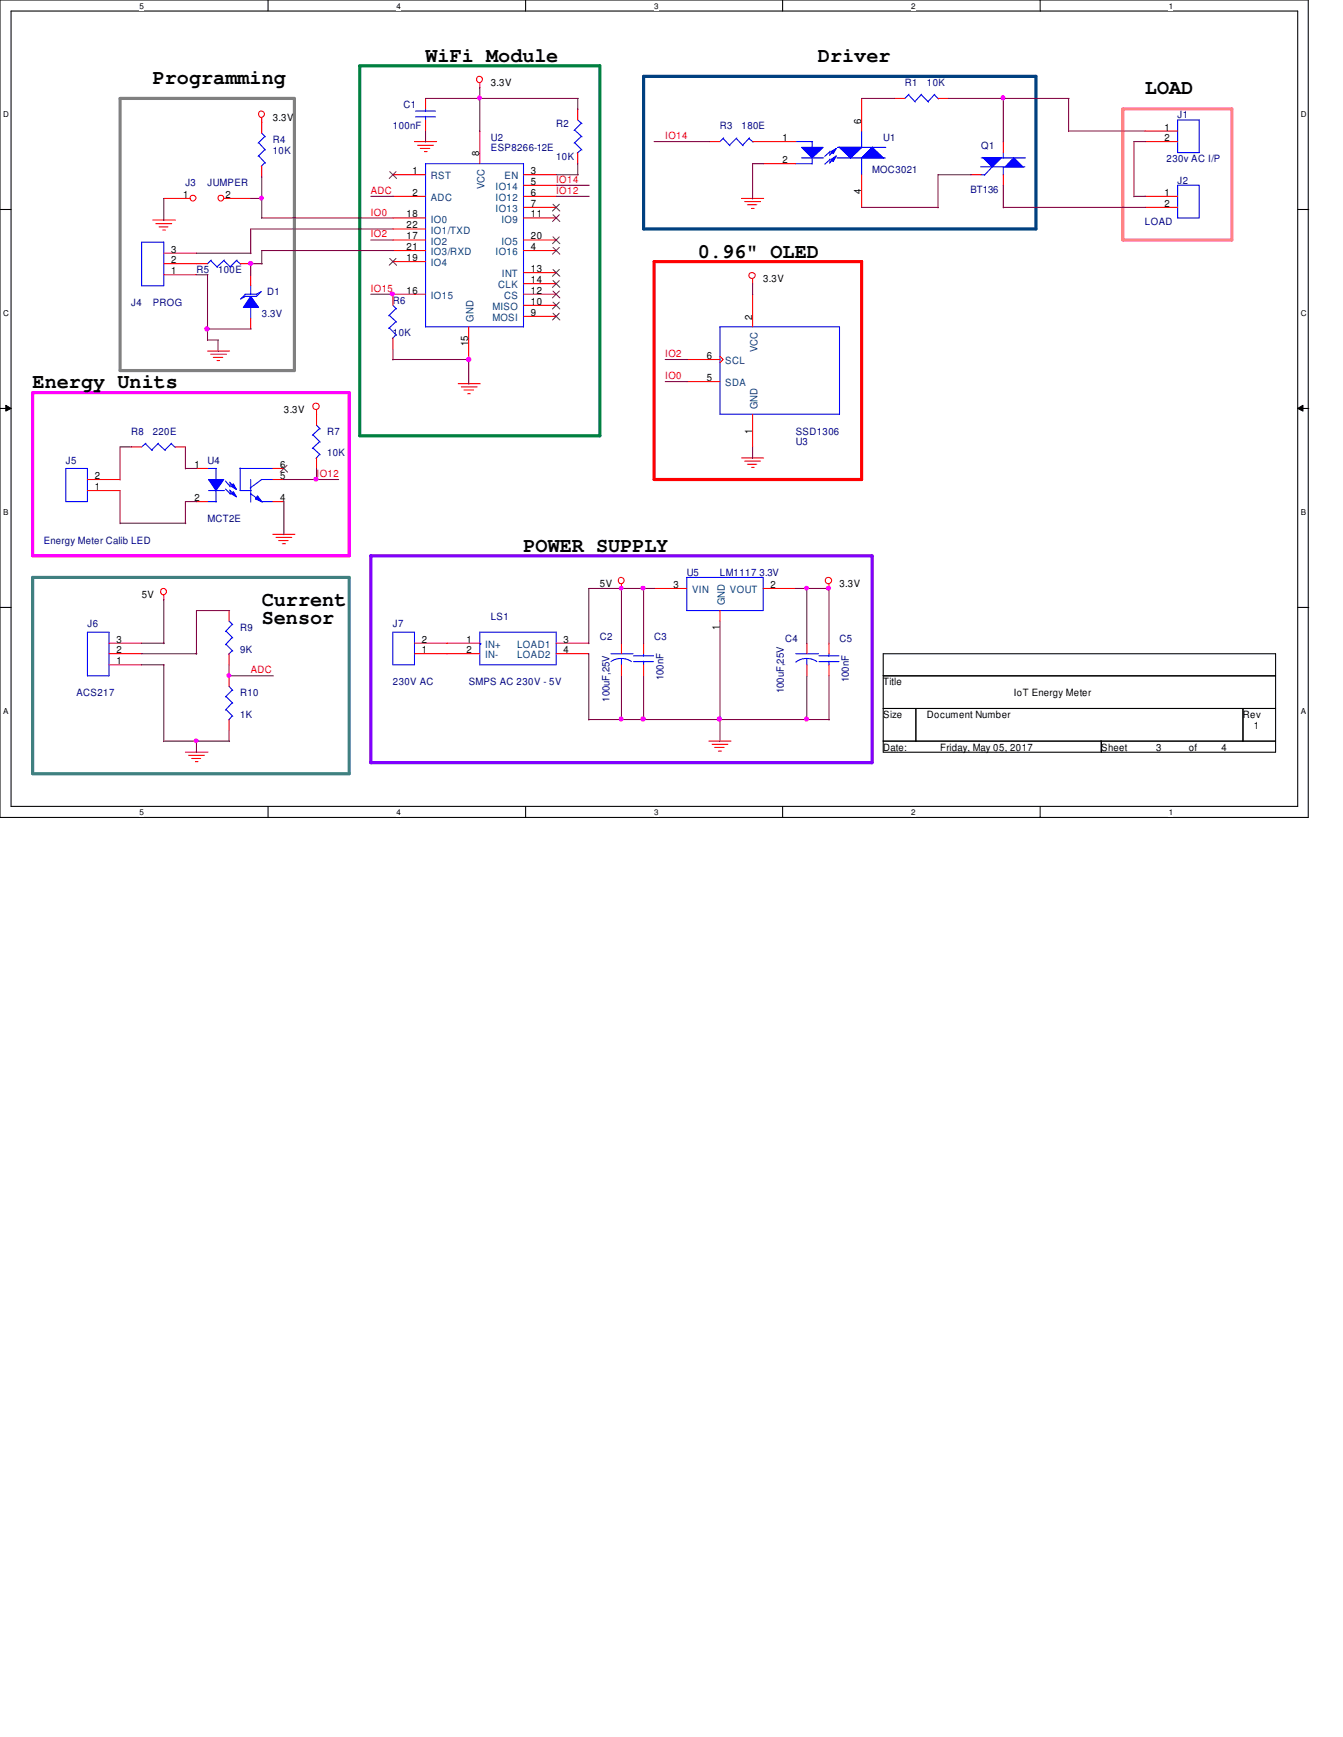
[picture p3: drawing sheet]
<svg xmlns="http://www.w3.org/2000/svg" width="216mm" height="279mm" viewBox="0 0 216 279" stroke-linecap="round" stroke-linejoin="round" font-family="sans-serif">
<path d="M0 0h210.3v131.5h-210.3zM1.8 1.8h206.8v127.9h-206.8z" fill="none" stroke="#000" stroke-width=".17"/>
<g fill="#fff">
<path d="M22.4 .3h.7v1.4h-.7z"/>
<path d="M22.4 130h.7v1.4h-.7z"/>
</g>
<path d="M43.1 0v1.8M43.1 129.7v1.8" fill="none" stroke="#000" stroke-width=".17"/>
<g fill="#fff">
<path d="M63.8 .3h.6v1.4h-.6z"/>
<path d="M63.8 130h.6v1.4h-.6z"/>
</g>
<path d="M84.5 0v1.8M84.5 129.7v1.8" fill="none" stroke="#000" stroke-width=".17"/>
<g fill="#fff">
<path d="M105.2 .3h.6v1.4h-.6z"/>
<path d="M105.2 130h.6v1.4h-.6z"/>
</g>
<path d="M125.8 0v1.8M125.8 129.7v1.8" fill="none" stroke="#000" stroke-width=".17"/>
<g fill="#fff">
<path d="M146.5 .3h.7v1.4h-.7z"/>
<path d="M146.5 130h.7v1.4h-.7z"/>
</g>
<path d="M167.2 0v1.8M167.2 129.7v1.8" fill="none" stroke="#000" stroke-width=".17"/>
<g fill="#fff">
<path d="M187.9 .3h.7v1.4h-.7z"/>
<path d="M187.9 130h.7v1.4h-.7z"/>
<path d="M.5 17.7h.9v1.4h-.9z"/>
<path d="M209.1 17.7h1v1.4h-1z"/>
<path d="M.5 49.6h.9v1.5h-.9z"/>
<path d="M209.1 49.6h1v1.5h-1z"/>
</g>
<path d="M0 33.7h1.8M208.6 33.7h1.8" fill="none" stroke="#000" stroke-width=".17"/>
<g fill="#fff">
<path d="M.5 81.6h.9v1.5h-.9z"/>
<path d="M209.1 81.6h.9v1.5h-.9z"/>
</g>
<path d="M0 65.7h1.8M208.6 65.7h1.8" fill="none" stroke="#000" stroke-width=".17"/>
<path d="M.9 65.2l.9 .5-.9 .4zM208.6 65.7l.9-.5v.9z" fill="#000"/>
<path d="M.9 65.2l.9 .5-.9 .4zM208.6 65.7l.9-.5v.9z" fill="none" stroke="#000" stroke-width=".16"/>
<g fill="#fff">
<path d="M.5 113.6h.8v1.5h-.8z"/>
<path d="M209.1 113.6h.8v1.5h-.8z"/>
</g>
<path d="M0 97.7h1.8M208.6 97.7h1.8M142 105.2h63.1v15.8h-63.1zM142 108.7h63.1M142 114h63.1M142 119.2h63.1M147.2 114v5.2M177 119.2v1.8M199.8 114v5.2" fill="none" stroke="#000" stroke-width=".17"/>
<path d="M57.8 10.6h38.6v59.5h-38.6z" fill="none" stroke="#008040" stroke-width=".51"/>
<path d="M19.3 15.8h28v43.8h-28z" fill="none" stroke="#808080" stroke-width=".51"/>
<path d="M103.5 12.3h63v24.5h-63z" fill="none" stroke="#004080" stroke-width=".51"/>
<path d="M180.5 17.5h17.5v21.1h-17.5z" fill="none" stroke="#ff8080" stroke-width=".51"/>
<path d="M105.2 42.1h33.3v35h-33.3z" fill="none" stroke="#f00" stroke-width=".51"/>
<path d="M59.6 89.4h80.6v33.3h-80.6z" fill="none" stroke="#8000ff" stroke-width=".51"/>
<path d="M5.2 63.2h50.9v26.2h-50.9z" fill="none" stroke="#f0f" stroke-width=".51"/>
<path d="M5.2 92.9h50.9v31.6h-50.9z" fill="none" stroke="#408080" stroke-width=".51"/>
<g fill="none" stroke="#f00" stroke-width=".17">
<path d="M42.1 19v.7M77.1 13.4v.7M24.6 35.4h3.6M25.1 36h2.5M25.6 36.5h1.4M26.2 37h.4M66.6 22.8h3.6M67.1 23.4h2.6M67.6 23.9h1.5M68.2 24.4h.5M119.2 31.9h3.6M119.7 32.4h2.6"/>
<path d="M120.1 32.9h1.6M120.8 33.5h.4M33.4 56.5h3.5M33.9 57h2.5M34.3 57.5h1.5M34.9 58h.4M121 44.9v.8M14.1 78.9h5.2M14.1 77.1h5.2M50.9 66v.7M73.7 61.7h3.5M74.2 62.2h2.5"/>
<path d="M74.6 62.7h1.5M75.2 63.3h.4M119.2 73.7h3.6M119.7 74.2h2.6M120.1 74.7h1.6M120.8 75.2h.4M26.3 95.8v.7M43.9 85.9h3.5M44.4 86.4h2.5M44.8 87h1.5M45.4 87.5h.5M99.9 94v.7"/>
<path d="M133.3 94v.7M114 119.2h3.5M114.5 119.7h2.5M29.8 121h3.6M30.3 121.5h2.6M30.8 122h1.5M31.4 122.5h.4M114.9 120.2h1.5M115.5 120.8h.5"/>
<circle cx="42" cy="18.4" r=".5"/>
<circle cx="77.1" cy="12.8" r=".5"/>
<circle cx="120.9" cy="44.3" r=".5"/>
<circle cx="50.8" cy="65.4" r=".52"/>
<circle cx="26.3" cy="95.2" r=".5"/>
<circle cx="99.8" cy="93.4" r=".5"/>
<circle cx="133.2" cy="93.4" r=".52"/>
</g>
<path d="M10.6 75.4h3.5v5.3h-3.5z" fill="none" stroke="#00f" stroke-width=".17"/>
<path d="M128.9 23.7h3.4l-1.7 1.7z" fill="#00f"/>
<g fill="none" stroke="#00f" stroke-width=".17">
<path d="M127.8 26.3h2.8M127.9 22.8h2.7M128.9 23.7h3.4l-1.7 1.7zM128.9 25.4h3.5M130.6 22.8v1M130.6 25.4v1M134.5 25.4h7.8M134.6 23.7h7.8M134.9 23.6l1.8 1.8M138.5 23.7l-1.8 1.8M138.5 21.1v2.7M140.2 23.7l1.9 1.8"/>
<path d="M140.3 23.6l-1.8 1.8v2.8"/>
</g>
<path d="M135 23.7h3.5l-1.8 1.7z" fill="#00f"/>
<path d="M135 23.7h3.5l-1.8 1.7z" fill="none" stroke="#00f" stroke-width=".17"/>
<path d="M138.5 25.4l1.7-1.7 1.8 1.7z" fill="#00f"/>
<path d="M133.4 24.4l-.8 .7M133.4 24.3v.6M133.4 25.6v.6M133.4 25.7l-.8 .7M134.1 24.2l-.8 .8M134.1 25.4l-.8 .8M138.5 25.4l1.7-1.7 1.8 1.7z" fill="none" stroke="#00f" stroke-width=".17"/>
<path d="M133.6 24.4l.9-.5-.6 .8z" fill="#00f"/>
<path d="M133.6 24.4l.9-.5-.6 .8z" fill="none" stroke="#00f" stroke-width=".17"/>
<path d="M133.6 25.7l.9-.6-.6 .9z" fill="#00f"/>
<g fill="none" stroke="#00f" stroke-width=".17">
<path d="M66.8 18.8h3.2M66.8 17.9h3.2M68.4 17.5v.4M68.4 18.7v.6M92.9 19.3l.7 .6M93.5 19.8l-1.2 1.2M146 15.2l1.2 1.2M146.1 15.2l-.6 .6M148.1 15.2l1.2 1.2M148.2 15.2l-1.1 1.1M150.2 15.2l.7 .7M150.3 15.2l-1.1 1.1"/>
<path d="M92.4 20.9l1.2 1.1M92.4 22.9l1.2 1.2M93.5 21.9l-1.2 1.1M93.5 24l-.7 .6M133.6 25.7l.9-.6-.6 .9z"/>
</g>
<path d="M68.4 15.8v1.7M68.4 19.3v1.8M92.9 17.5v1.8M138.5 15.8v5.3M143.8 15.8h1.7M150.8 15.8h1.7M92.9 24.6v1.7M122.7 22.8h5.2M122.7 26.3h5.2M138.5 28.1v5.3" fill="none" stroke="#f00" stroke-width=".17"/>
<path d="M33.5 77.1h2.5l-1.3 1.8z" fill="#00f"/>
<g fill="none" stroke="#00f" stroke-width=".17">
<path d="M33.4 75.4h1.4M33.5 77.1h2.5l-1.3 1.8zM33.5 78.9h2.6M34.7 75.4v1.8M34.7 78.9v1.9M36.2 78.7l.8 .7M36.2 77.4l.8 .8M36.9 78.8l.8 .8M36.9 77.6l.8 .8M37 77.6v.7M37 78.9v.6M38.5 75.4h5.4"/>
<path d="M38.6 75.3v3.6h1.8M40.3 77.1v3.7M40.3 79.4l1.9 1.4M42 77.1h1.9M42.1 77.1l-1.9 1.4M33.4 80.7h1.4M42 80.7h1.9"/>
</g>
<path d="M37.5 79.1l.5 .8-.8-.5z" fill="#00f"/>
<path d="M37.5 79.1l.5 .8-.8-.5z" fill="none" stroke="#00f" stroke-width=".17"/>
<path d="M37.5 77.8l.5 .9-.8-.5z" fill="#00f"/>
<path d="M37.5 77.8l.5 .9-.8-.5z" fill="none" stroke="#00f" stroke-width=".17"/>
<path d="M41.4 79.8l.7 .9-1-.4z" fill="#00f"/>
<path d="M41.4 79.8l.7 .9-1-.4z" fill="none" stroke="#00f" stroke-width=".17"/>
<path d="M31.6 75.4h1.8M43.9 75.4h1.7M43.9 77.1h1.7M31.6 80.7h1.8M43.9 80.7h1.7" fill="none" stroke="#f00" stroke-width=".17"/>
<path d="M45.1 74.8l1.1 1.1M46.1 74.8l-1.1 1.1" fill="none" stroke="#804000" stroke-width=".16"/>
<path d="M77.3 103.5v.1z" fill-rule="evenodd" fill="#00f"/>
<g fill="none" stroke="#00f" stroke-width=".17">
<path d="M189.3 19.3h3.5v5.3h-3.5zM33.9 41.9l1.1 1.1M34 41.8l-.6 .6M36 41.9l1.1 1.1M36.1 41.8l-1.2 1.1M38 41.9l.7 .6M38.1 41.8l-1.1 1.1M40.3 45.9v1.4M40.3 49.4v1.8M50.3 69.9l1.2 1.2M50.3 72.1l1.2 1.1M50.9 68.4l.6 .6"/>
<path d="M51.4 68.9l-1.2 1.1M51.4 71l-1.2 1.1M51.4 73.1l-.6 .6M77.1 101.7h12.3v5.2h-12.3zM77.3 103.5v.1zM98.2 106.4a2.94 2.94 0 0 1 3.3 0M98.2 105.2h3.6M99.9 105.9v1.1M101.9 106.4h3.2M101.9 105.5h3.2M103.5 105.2v.4M103.5 106.3v.6"/>
</g>
<g fill="none" stroke="#f00" stroke-width=".17">
<path d="M184.1 21.1h5.2M184.1 22.8h5.2M31.6 42.4h1.8M38.6 42.4h1.7M50.9 66.6v1.8M50.9 73.7v1.7M71.9 103.5h5.2M71.9 105.2h5.2M89.4 103.5h5.3M89.4 105.2h5.3M99.9 103.5v1.7M99.9 106.9v1.8"/>
<path d="M103.5 103.5v1.7M103.5 106.9v1.8"/>
</g>
<path d="M40.3 47.7l1.3 1.7h-2.5z" fill-rule="evenodd" fill="#00f"/>
<g fill="none" stroke="#00f" stroke-width=".17">
<path d="M41.6 22.9l1.1 1.2M41.6 25.1l1.1 1.1M42.1 21.4l.6 .6M42.6 21.9l-1.1 1.1M42.6 24l-1.1 1.1M42.6 26.2l-.6 .6M68.4 26.3h15.8v26.3h-15.8zM116.2 22.3l1.1 1.2M116.3 22.2l-.6 .6M118.4 22.3l1.1 1.2M118.4 22.2l-1.1 1.2M120.4 22.3l.7 .6"/>
<path d="M120.5 22.2l-1.1 1.2M157.6 26.8h7.2M157.6 28.1h.7M157.7 25.4h7.1M158 25.3l1.5 1.5M159.5 26.8l-1.3 1.4M161 25.3l-1.5 1.5M161.3 24.6v.9M161.3 26.8v1.4M161.5 26.9l1.5-1.5 1.5 1.5M162.6 25.9l-1 .9M189.3 29.8h3.5v5.3h-3.5z"/>
<path d="M39.4 47.3h1.8l.8-.4-.8 .8h-1.8M39.5 47.3l-.8 .8 .8-.4M40.3 47.7l1.3 1.7h-2.5zM62.6 50.7l1.2 1.1M62.6 52.7l1.2 1.2M63.2 49.1l.6 .6M63.7 49.6l-1.2 1.2M63.7 51.7l-1.2 1.1M63.7 53.8l-.6 .6M115.7 52.6h19.3v14h-19.3zM23.4 71.4l1.1 1.1M23.5 71.3l-.7 .6"/>
<path d="M25.4 71.4l1.2 1.1M25.5 71.3l-1.1 1.1M27.5 71.4l.7 .6M27.6 71.3l-1.1 1.1M36.8 99.9l.6 .6M110.4 92.9h12.3v5.3h-12.3zM14.1 101.7h3.4v7h-3.4zM36.3 101.5l1.1 1.1M36.3 103.6l1.1 1.1M37.3 100.4l-1.1 1.2M37.3 102.5l-1.1 1.2M37.3 104.6l-.6 .6"/>
<path d="M63.2 101.7h3.4v5.2h-3.4zM127.9 105.2h3.7M129.7 105.9v1.1M131.3 106.4a2.88 2.88 0 0 0-3.4 .1M131.7 106.4h3.2M131.7 105.5h3.2M133.3 105.2v.4M133.3 106.3v.6"/>
</g>
<g fill="none" stroke="#f00" stroke-width=".17">
<path d="M42.1 19.6v1.8M42.1 26.7v1.7M63.2 28.1h5.2M63.2 31.6h5.2M63.2 35.1h5.2M63.2 38.6h5.2M63.2 36.8h5.2M77.1 21.1v5.2M84.2 28.1h5.2M84.2 31.6h5.2M84.2 35.1h5.2M84.2 29.8h5.2"/>
<path d="M84.2 33.4h5.2M84.2 38.6h5.2M114 22.8h1.7M121 22.8h1.7M184.1 31.6h5.2M184.1 33.4h5.2M40.3 44.2v1.8M40.3 51.2v1.7M63.2 54.4v1.7M63.2 40.3h5.2M63.2 42.1h5.2M68.4 47.3h-5.2v1.8"/>
<path d="M75.4 52.6v5.2M84.2 40.3h5.2M84.2 43.9h5.2M84.2 45.6h5.2M84.2 47.3h5.2M84.2 49.1h5.2M84.2 50.9h5.2M110.4 57.8h5.3M115.7 57.3l.5 .5-.5 .5M121 47.3v5.3M21.1 71.9h1.7M28.1 71.9h1.7"/>
<path d="M110.4 61.4h5.3M121 66.6v5.3M36.8 98.2v1.7M105.2 94.7h5.2M115.7 98.2v1.7M122.7 94.7h5.2M17.5 105.2h5.3M17.5 103.5h5.3M17.5 106.9h5.3M36.8 105.2v1.7M66.6 105.2h5.3M66.6 103.5h5.3"/>
<path d="M129.7 103.5v1.7M129.7 106.9v1.8M133.3 103.5v1.7M133.3 106.9v1.8"/>
</g>
<g fill="none" stroke="#804000" stroke-width=".16">
<path d="M62.7 27.6l1.1 1.1M63.7 27.6l-1.1 1.1M88.9 39.8l1.1 1.1M88.9 34.5l1.1 1.1M88.9 32.9l1.1 1.1M88.9 38.1l1.1 1.1M89.9 39.8l-1.1 1.1M89.9 34.5l-1.1 1.1M89.9 32.9l-1.1 1.1M89.9 38.1l-1.1 1.1M62.7 41.6l1.1 1.1M63.7 41.6l-1.1 1.1"/>
<path d="M88.9 43.3l1.1 1.2M88.9 45.1l1.1 1.1M88.9 48.6l1.1 1.1M88.9 46.8l1.1 1.1M88.9 50.4l1.1 1.1M89.9 43.3l-1.1 1.2M89.9 45.1l-1.1 1.1M89.9 48.6l-1.1 1.1M89.9 46.8l-1.1 1.1M89.9 50.4l-1.1 1.1"/>
</g>
<path d="M158.1 25.4h2.9l-1.5 1.4z" fill="#00f"/>
<path d="M158.1 25.4h2.9l-1.5 1.4z" fill="none" stroke="#00f" stroke-width=".17"/>
<path d="M163 25.4l1.4 1.4h-2.8z" fill="#00f"/>
<path d="M22.8 38.9h3.5v7.1h-3.5zM163 25.4l1.4 1.4h-2.8zM36.3 112l1.1 1.1M36.3 114.1l1.1 1.1M36.8 110.4l.6 .7M37.3 111l-1.1 1.1M37.3 113l-1.1 1.2M37.3 115.1l-.6 .7" fill="none" stroke="#00f" stroke-width=".17"/>
<g fill="none" stroke="#f00" stroke-width=".17">
<path d="M26.3 31.9h4.3M36.1 31.9h4.2M156 28.1h1.7M161.3 22.8v1.8M161.3 28.1v1.7M26.3 44.2h5.3M26.3 42.4h5.3M26.3 40.7h5.3M36.8 108.7v1.7M36.8 115.7v1.7"/>
<circle cx="31" cy="31.9" r=".48"/>
<circle cx="35.5" cy="31.9" r=".48"/>
</g>
<g fill="none" stroke="#800040" stroke-width=".17">
<path d="M68.4 15.8h24.6M77.1 14.1v7.1M92.9 15.8v1.8M138.5 15.8h5.3M152.5 15.8h19.4M161.3 15.8v7.1M171.8 15.8v5.4M26.3 31.9v3.6M40.3 31.9h1.9M42.1 28.4v6.7M42.1 35.1h21.1M59.6 31.6h3.6"/>
<path d="M59.6 38.6h3.6M63.2 36.8h-22.9v4M68.4 21.1v1.8M89.4 28.1h3.6M89.4 31.6h5.3M89.4 29.8h5.3M92.9 26.3v1.9M105.2 22.8h8.8M122.8 26.3h-1.8v5.7M138.5 33.4h12.4M156.1 28.1h-5.3v5.3M161.3 33.4h22.8"/>
<path d="M161.3 29.8v3.6M171.8 21.1h12.3M182.3 31.6h1.8M184.1 22.8h-1.8v8.9M31.6 40.7h8.8M31.6 44.2h1.8M33.4 52.9h7M33.4 44.2v10.6M33.4 54.7h1.7M35.1 54.7v1.9M42.2 42.4h-1.9v1.9M59.6 47.3h3.6"/>
<path d="M63.2 56.1v1.8M63.2 57.8h12.2M63.2 40.3h-21.1v2.2M75.4 57.8v4M106.9 57.8h3.6M121 45.6v1.8M19.3 78.9v5.3M21.2 71.9h-1.9v5.3M29.8 71.9v3.5M29.8 75.4h1.9M45.6 77.1h8.8M50.9 75.4v1.8"/>
<path d="M106.9 61.4h3.6M121 71.9v1.8M19.3 84.2h10.6M26.3 96.4v7.1M31.7 80.7h-1.9v3.5M36.9 98.2h-5.3v7M45.6 80.7v5.3M99.9 94.7v8.8M103.5 94.7v8.8M105.2 94.7h-10.5v8.8M115.7 99.9v19.4M127.9 94.7h5.4"/>
<path d="M129.7 94.7v8.8M133.3 94.7v8.8M22.8 103.5h3.6M22.8 106.9h3.6M22.8 105.2h8.9M26.3 106.9v12.4M26.3 119.2h10.6M31.6 119.1v1.9M36.8 106.9v1.9M36.8 117.4v1.9M36.8 108.7h7.1M94.7 115.7h38.6"/>
<path d="M94.7 105.2v10.6M99.9 108.7v7.1M103.5 108.7v7.1M129.7 108.7v7.1M133.3 108.7v7.1"/>
</g>
<circle cx="42" cy="31.9" r=".31" fill="#f0f"/>
<circle cx="42" cy="31.9" r=".31" fill="none" stroke="#f0f" stroke-width=".17"/>
<circle cx="77.1" cy="15.7" r=".33" fill="#f0f"/>
<circle cx="77.1" cy="15.7" r=".33" fill="none" stroke="#f0f" stroke-width=".17"/>
<circle cx="99.9" cy="94.6" r=".31" fill="#f0f"/>
<circle cx="99.9" cy="94.6" r=".31" fill="none" stroke="#f0f" stroke-width=".17"/>
<circle cx="40.3" cy="42.4" r=".33" fill="#f0f"/>
<circle cx="40.3" cy="42.4" r=".33" fill="none" stroke="#f0f" stroke-width=".17"/>
<circle cx="161.2" cy="15.7" r=".33" fill="#f0f"/>
<circle cx="161.2" cy="15.7" r=".33" fill="none" stroke="#f0f" stroke-width=".17"/>
<circle cx="63.1" cy="47.3" r=".33" fill="#f0f"/>
<circle cx="63.1" cy="47.3" r=".33" fill="none" stroke="#f0f" stroke-width=".17"/>
<circle cx="103.4" cy="94.6" r=".33" fill="#f0f"/>
<circle cx="103.4" cy="94.6" r=".33" fill="none" stroke="#f0f" stroke-width=".17"/>
<circle cx="99.8" cy="115.6" r=".33" fill="#f0f"/>
<circle cx="99.8" cy="115.6" r=".33" fill="none" stroke="#f0f" stroke-width=".17"/>
<circle cx="115.6" cy="115.6" r=".35" fill="#f0f"/>
<circle cx="115.6" cy="115.6" r=".35" fill="none" stroke="#f0f" stroke-width=".17"/>
<circle cx="129.6" cy="115.6" r=".33" fill="#f0f"/>
<circle cx="129.6" cy="115.6" r=".33" fill="none" stroke="#f0f" stroke-width=".17"/>
<circle cx="103.4" cy="115.6" r=".35" fill="#f0f"/>
<circle cx="103.4" cy="115.6" r=".35" fill="none" stroke="#f0f" stroke-width=".17"/>
<circle cx="75.3" cy="57.8" r=".35" fill="#f0f"/>
<circle cx="75.3" cy="57.8" r=".35" fill="none" stroke="#f0f" stroke-width=".17"/>
<circle cx="33.3" cy="52.9" r=".35" fill="#f0f"/>
<circle cx="33.3" cy="52.9" r=".35" fill="none" stroke="#f0f" stroke-width=".17"/>
<circle cx="133.2" cy="94.6" r=".33" fill="#f0f"/>
<circle cx="133.2" cy="94.6" r=".33" fill="none" stroke="#f0f" stroke-width=".17"/>
<circle cx="129.7" cy="94.6" r=".31" fill="#f0f"/>
<circle cx="129.7" cy="94.6" r=".31" fill="none" stroke="#f0f" stroke-width=".17"/>
<circle cx="50.8" cy="77.1" r=".33" fill="#f0f"/>
<circle cx="50.8" cy="77.1" r=".33" fill="none" stroke="#f0f" stroke-width=".17"/>
<circle cx="31.5" cy="119.2" r=".31" fill="#f0f"/>
<circle cx="31.5" cy="119.2" r=".31" fill="none" stroke="#f0f" stroke-width=".17"/>
<circle cx="36.8" cy="108.7" r=".31" fill="#f0f"/>
<circle cx="36.8" cy="108.7" r=".31" fill="none" stroke="#f0f" stroke-width=".17"/>
<g font-size="3.3">
<text x="68.4" y="9.9">WiFi Module</text>
<text x="131.5" y="9.9">Driver</text>
<text x="24.6" y="13.5">Programming</text>
<text x="184.1" y="15.2">LOAD</text>
<text x="112.2" y="41.5">0.96&quot; OLED</text>
<text x="5.2" y="62.5">Energy Units</text>
<text x="84.2" y="88.8">POWER SUPPLY</text>
<text x="42.1" y="97.5">Current</text>
<text x="42.1" y="100.3">Sensor</text>
</g>
<g font-size="1.6" fill="#000080">
<text x="64.9" y="17.4">C1</text>
<text x="145.5" y="13.8">R1</text>
<text x="149" y="13.8">10K</text>
<text x="43.9" y="22.9">R4</text>
<text x="63.2" y="20.8">100nF</text>
<text x="78.9" y="22.6">U2</text>
<text x="89.4" y="20.5">R2</text>
<text x="115.7" y="20.8">R3</text>
<text x="119.2" y="20.8">180E</text>
<text x="142" y="22.6">U1</text>
<text x="157.7" y="24">Q1</text>
<text x="189.3" y="19">J1</text>
<text x="29.8" y="30">J3</text>
<text x="33.4" y="30">JUMPER</text>
<text x="43.9" y="24.7">10K</text>
<text x="78.9" y="24.3">ESP8266-12E</text>
<text x="89.4" y="25.7">10K</text>
<text x="140.2" y="27.9">MOC3021</text>
<text x="187.5" y="26.1">230v AC I/P</text>
<text x="189.3" y="29.6">J2</text>
<text x="156" y="31">BT136</text>
<text x="184.1" y="36.2">LOAD</text>
<text x="31.6" y="43.9">R5</text>
<text x="35.1" y="43.9">100E</text>
<text x="42.9" y="47.5">D1</text>
<text x="21.1" y="49.2">J4</text>
<text x="24.6" y="49.2">PROG</text>
<text x="42.1" y="51">3.3V</text>
<text x="63.2" y="48.9">R6</text>
<text x="63.2" y="54.1">10K</text>
<text x="21.1" y="69.9">R8</text>
<text x="24.6" y="69.9">220E</text>
<text x="52.6" y="69.9">R7</text>
<text x="127.9" y="71.6">U3</text>
<text x="127.9" y="69.9">SSD1306</text>
<text x="10.6" y="74.6">J5</text>
<text x="33.4" y="74.6">U4</text>
<text x="52.6" y="73.4">10K</text>
<text x="33.4" y="83.9">MCT2E</text>
<text x="7" y="87.5">Energy Meter Calib LED</text>
<text x="110.4" y="92.7">U5</text>
<text x="115.7" y="92.7">LM1117 3.3V</text>
<text x="14.1" y="100.9">J6</text>
<text x="38.6" y="101.4">R9</text>
<text x="63.2" y="100.9">J7</text>
<text x="78.9" y="99.7">LS1</text>
<text x="38.6" y="105">9K</text>
<text x="96.4" y="102.9">C2</text>
<text x="105.2" y="102.9">C3</text>
<text x="126.2" y="103.2">C4</text>
<text x="135" y="103.2">C5</text>
<text x="12.3" y="111.9">ACS217</text>
<text x="38.6" y="111.9">R10</text>
<text x="63.2" y="110.2">230V AC</text>
<text x="75.4" y="110.2">SMPS AC 230V - 5V</text>
<text x="98" y="112.9" transform="rotate(-90 98 112.9)">100uF,25V</text>
<text x="106.7" y="109.4" transform="rotate(-90 106.7 109.4)">100nF</text>
<text x="126" y="111.5" transform="rotate(-90 126 111.5)">100uF,25V</text>
<text x="136.5" y="109.7" transform="rotate(-90 136.5 109.7)">100nF</text>
<text x="38.6" y="115.5">1K</text>
</g>
<g font-size="1.6">
<text x="78.9" y="13.8">3.3V</text>
<text x="43.9" y="19.4">3.3V</text>
<text x="125.8" y="22.7">1</text>
<text x="138.4" y="19.9" transform="rotate(-90 138.4 19.9)">6</text>
<text x="187.2" y="21">1</text>
<text x="187.2" y="22.7">2</text>
<text x="66.3" y="28">1</text>
<text x="77" y="25.1" transform="rotate(-90 77 25.1)">8</text>
<text x="85.3" y="28">3</text>
<text x="85.3" y="29.7">5</text>
<text x="125.8" y="26.2">2</text>
<text x="29.5" y="31.8">1</text>
<text x="36.2" y="31.8">2</text>
<text x="65.4" y="35">18</text>
<text x="66.3" y="31.5">2</text>
<text x="85.3" y="31.5">6</text>
<text x="85.3" y="35">11</text>
<text x="85.3" y="33.3">7</text>
<text x="138.4" y="31.2" transform="rotate(-90 138.4 31.2)">4</text>
<text x="187.2" y="31.5">1</text>
<text x="187.2" y="33.3">2</text>
<text x="27.5" y="40.6">3</text>
<text x="65.4" y="38.5">17</text>
<text x="65.4" y="42">19</text>
<text x="65.4" y="40.2">21</text>
<text x="65.4" y="36.7">22</text>
<text x="85.3" y="40.2">4</text>
<text x="85.3" y="38.5">20</text>
<text x="27.5" y="44.1">1</text>
<text x="27.5" y="42.3">2</text>
<text x="65.4" y="47.2">16</text>
<text x="85.3" y="43.8">13</text>
<text x="85.3" y="45.6">14</text>
<text x="85.3" y="47.2">12</text>
<text x="122.7" y="45.4">3.3V</text>
<text x="85.3" y="49">10</text>
<text x="85.3" y="50.8">9</text>
<text x="120.9" y="51.4" transform="rotate(-90 120.9 51.4)">2</text>
<text x="75.3" y="55.7" transform="rotate(-90 75.3 55.7)">15</text>
<text x="113.6" y="57.7">6</text>
<text x="113.6" y="61.3">5</text>
<text x="45.6" y="66.4">3.3V</text>
<text x="120.9" y="69.8" transform="rotate(-90 120.9 69.8)">1</text>
<text x="15.2" y="77">2</text>
<text x="31.2" y="75.3">1</text>
<text x="45" y="75.3">6</text>
<text x="45" y="77">5</text>
<text x="15.2" y="78.8">1</text>
<text x="31.2" y="80.6">2</text>
<text x="45" y="80.6">4</text>
<text x="96.4" y="94.4">5V</text>
<text x="108.3" y="94.6">3</text>
<text x="123.9" y="94.6">2</text>
<text x="135" y="94.4">3.3V</text>
<text x="22.8" y="96.2">5V</text>
<text x="115.7" y="101.3" transform="rotate(-90 115.7 101.3)">1</text>
<text x="18.7" y="106.8">1</text>
<text x="18.7" y="105.1">2</text>
<text x="18.7" y="103.4">3</text>
<text x="67.8" y="105.1">1</text>
<text x="67.8" y="103.4">2</text>
<text x="75" y="103.4">1</text>
<text x="75" y="105.1">2</text>
<text x="90.6" y="105.1">4</text>
<text x="90.6" y="103.4">3</text>
<text x="142" y="110.2">Title</text>
<text x="163" y="111.9">IoT Energy Meter</text>
<text x="142" y="115.5">Size</text>
<text x="149" y="115.5">Document Number</text>
<text x="199.8" y="115.5">Rev</text>
<text x="201.6" y="117.3">1</text>
<text x="142" y="120.7">Date:</text>
<text x="151.1" y="120.7">Friday, May 05, 2017</text>
<text x="177" y="120.7">Sheet</text>
<text x="185.8" y="120.7">3</text>
<text x="191.1" y="120.7">of</text>
<text x="196.3" y="120.7">4</text>
</g>
<g font-size="1.6" fill="#f00">
<text x="106.9" y="22.4">IO14</text>
<text x="89.4" y="29.4">IO14</text>
<text x="59.6" y="31.2">ADC</text>
<text x="59.6" y="34.7">IO0</text>
<text x="89.4" y="31.2">IO12</text>
<text x="59.6" y="38.2">IO2</text>
<text x="59.6" y="46.9">IO15</text>
<text x="106.9" y="57.5">IO2</text>
<text x="106.9" y="61">IO0</text>
<text x="50.9" y="76.7">IO12</text>
<text x="40.3" y="108.3">ADC</text>
</g>
<g font-size="1.6" fill="#004080">
<text x="69.3" y="28.9">RST</text>
<text x="81.1" y="28.9">EN</text>
<text x="69.3" y="35.8">IO0</text>
<text x="69.3" y="32.3">ADC</text>
<text x="77.9" y="30.4" transform="rotate(-90 77.9 30.4)">VCC</text>
<text x="79.7" y="32.3">IO12</text>
<text x="79.7" y="30.6">IO14</text>
<text x="79.7" y="34.1">IO13</text>
<text x="80.6" y="35.8">IO9</text>
<text x="69.3" y="39.4">IO2</text>
<text x="69.3" y="41.1">IO3/RXD</text>
<text x="69.3" y="37.6">IO1/TXD</text>
<text x="79.7" y="41.1">IO16</text>
<text x="80.6" y="39.4">IO5</text>
<text x="69.3" y="42.8">IO4</text>
<text x="80.1" y="46.4">CLK</text>
<text x="80.7" y="44.6">INT</text>
<text x="69.3" y="48.1">IO15</text>
<text x="76.1" y="51.7" transform="rotate(-90 76.1 51.7)">GND</text>
<text x="79.2" y="51.6">MOSI</text>
<text x="79.2" y="49.9">MISO</text>
<text x="81" y="48.1">CS</text>
<text x="116.6" y="58.6">SCL</text>
<text x="121.8" y="56.6" transform="rotate(-90 121.8 56.6)">VCC</text>
<text x="116.6" y="62.1">SDA</text>
<text x="121.8" y="65.8" transform="rotate(-90 121.8 65.8)">GND</text>
<text x="111.3" y="95.4">VIN</text>
<text x="117.3" y="95.4">VOUT</text>
<text x="116.5" y="97.4" transform="rotate(-90 116.5 97.4)">GND</text>
<text x="78" y="104.2">IN+</text>
<text x="78" y="105.9">IN-</text>
<text x="83.1" y="104.2">LOAD1</text>
<text x="83.1" y="105.9">LOAD2</text>
</g>
<g font-size="1.3">
<text x="22.4" y="1.4">5</text>
<text x="63.8" y="1.4">4</text>
<text x="105.2" y="1.4">3</text>
<text x="146.5" y="1.4">2</text>
<text x="187.9" y="1.4">1</text>
<text x=".5" y="18.9">D</text>
<text x="209.1" y="18.9">D</text>
<text x=".5" y="50.8">C</text>
<text x="209.1" y="50.8">C</text>
<text x=".5" y="82.8">B</text>
<text x="209.1" y="82.8">B</text>
<text x=".5" y="114.8">A</text>
<text x="209.1" y="114.8">A</text>
<text x="22.4" y="131.1">5</text>
<text x="63.8" y="131.1">4</text>
<text x="105.2" y="131.1">3</text>
<text x="146.5" y="131.1">2</text>
<text x="187.9" y="131.1">1</text>
</g>
</svg>
